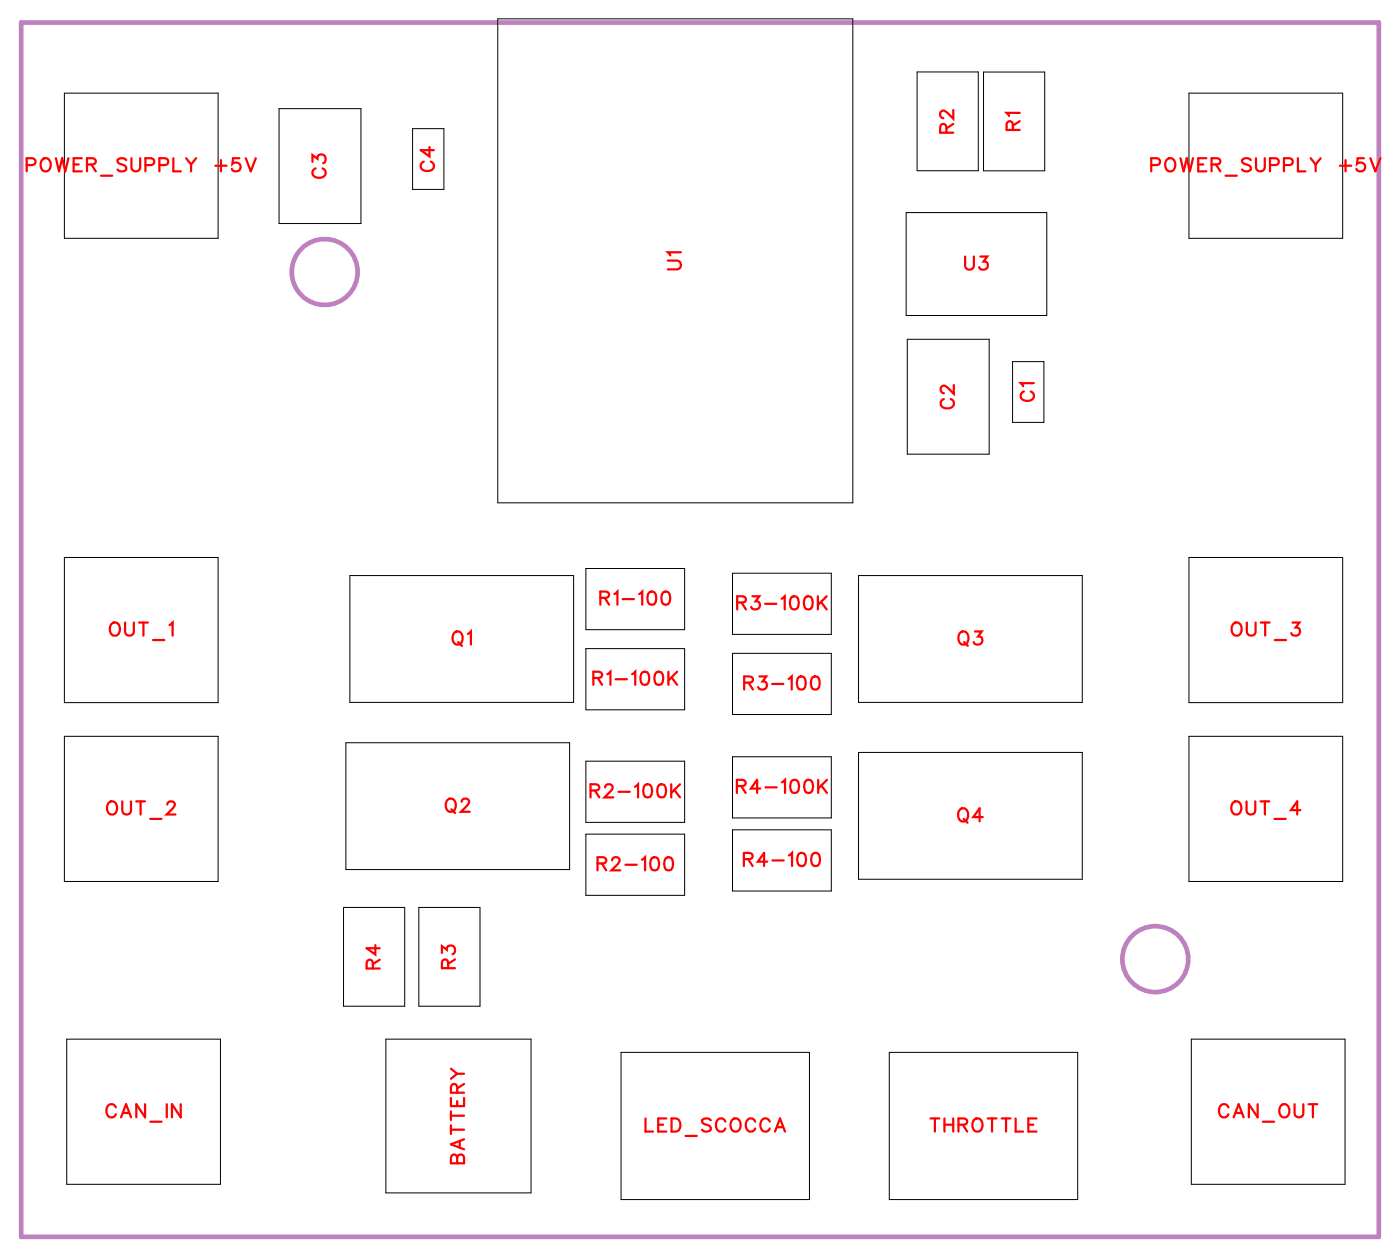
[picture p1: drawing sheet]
<svg xmlns="http://www.w3.org/2000/svg" width="76mm" height="68mm" viewBox="0 0 76 68" stroke-linecap="round" stroke-linejoin="round" font-family="sans-serif">
<g fill="none" stroke="#bf80bf" stroke-width=".25">
<path d="M1.1 1.2h73.3v65.5h-73.3z"/>
<circle cx="17.5" cy="14.7" r="1.78"/>
<circle cx="62.4" cy="51.8" r="1.78"/>
</g>
<g fill="none" stroke="#000" stroke-width=".05">
<path d="M3.5 5h8.3v7.9h-8.3zM15.1 5.9h4.4v6.2h-4.4zM22.3 6.9h1.7v3.3h-1.7zM26.9 1h19.1v26.1h-19.1zM48.9 11.5h7.6v5.5h-7.6zM49 18.3h4.4v6.2h-4.4zM49.5 3.9h3.3v5.3h-3.3zM53.1 3.9h3.3v5.3h-3.3zM54.7 19.5h1.6v3.3h-1.6zM64.2 5h8.3v7.9h-8.3zM3.5 30.1h8.3v7.8h-8.3zM3.5 39.7h8.3v7.9h-8.3z"/>
<path d="M18.9 31.1h12.1v6.8h-12.1zM31.6 30.7h5.4v3.3h-5.4zM31.6 35h5.4v3.3h-5.4zM39.5 30.9h5.4v3.3h-5.4zM39.5 35.3h5.4v3.3h-5.4zM46.3 31.1h12.1v6.8h-12.1zM64.2 30.1h8.3v7.8h-8.3zM64.2 39.7h8.3v7.9h-8.3zM3.6 56.1h8.3v7.8h-8.3zM18.5 49h3.3v5.3h-3.3zM18.7 40.1h12v6.8h-12zM20.8 56.1h7.9v8.3h-7.9z"/>
<path d="M22.6 49h3.3v5.3h-3.3zM31.6 41.1h5.4v3.3h-5.4zM31.6 45h5.4v3.3h-5.4zM33.5 56.8h10.2v7.9h-10.2zM39.5 40.8h5.4v3.3h-5.4zM39.5 44.8h5.4v3.3h-5.4zM46.3 40.6h12.1v6.9h-12.1zM48 56.8h10.2v7.9h-10.2zM64.3 56.1h8.3v7.8h-8.3z"/>
</g>
<g fill="none" stroke="#f00" stroke-width=".12">
<path d="M1.4 8.9h.4l.1-.3-.5-.1v.7M2.3 8.6a.33 .33 0 0 1 .4 .3 .33 .33 0 0 1-.4 .3l-.1-.2zM3 8.5l.2 .7 .2-.7 .1 .7 .2-.7M4 8.9h.2M4.4 8.5h-.4v.7h.4M4.7 8.9l.4-.1v-.2l-.4-.1v.7M4.9 8.9l.3 .3M5.5 9.5h.6M6.8 8.6l-.2-.1-.3 .1 .1 .2 .4 .2v.1l-.2 .1-.3-.1M7.1 8.5v.5l.2 .2 .2-.1 .1-.6M7.8 8.9h.5v-.3l-.5-.1v.7M8.6 8.9h.4v-.3l-.4-.1v.7"/>
<path d="M9.4 8.5v.7h.4M10 8.5l.3 .4v.3M10.6 8.5l-.3 .4M11.6 8.9h.6M11.9 8.6v.6M12.9 8.5h-.3l-.1 .3a.25 .25 0 0 1 .4 0 .25 .25 0 0 1 0 .4 .25 .25 0 0 1-.4-.1M13.3 8.5l.2 .7 .3-.7M16.9 8.7v-.3l.2 .2a.24 .24 0 0 1 .4-.2 .24 .24 0 0 1-.1 .4M17 9.1a.26 .26 0 0 0-.1 .3 .26 .26 0 0 0 .2 .2h.2a.26 .26 0 0 0 .3-.2 .26 .26 0 0 0-.2-.3M22.9 8.7a.26 .26 0 0 0-.2 .3 .26 .26 0 0 0 .3 .2h.1a.26 .26 0 0 0 .3-.2 .26 .26 0 0 0-.2-.3M23.2 7.9v.5l-.5-.3h.7M36 14.1h.6l.2 .2-.1 .2h-.7"/>
<path d="M36.8 13.6h-.8l.2 .2M51.1 7.2v-.4l-.2-.1-.2 .2v.3h.8M51.5 5.9v.5l-.4-.3-.2-.1-.2 .1v.1l.2 .2M51.5 6.7l-.4 .2M52.1 13.8v.6l.2 .2 .2-.1 .1-.7M52.9 13.8h.4l-.2 .3a.24 .24 0 0 1 .2 .4 .25 .25 0 0 1-.5-.1M54.7 7l-.1-.4-.1-.1-.2 .2v.3h.7M55 6.1h-.7l.2 .2M55 6.5l-.3 .3M62.1 8.9h.4l.1-.3-.5-.1v.7M63 8.6a.33 .33 0 0 1 .4 .3 .33 .33 0 0 1-.4 .3l-.1-.2zM63.7 8.5l.2 .7 .2-.7 .1 .7 .2-.7"/>
<path d="M64.7 8.9h.2M65.1 8.5h-.4v.7h.4M65.4 8.9l.4-.1v-.2l-.4-.1v.7M65.6 8.9l.3 .3M66.2 9.5h.6M67.5 8.6l-.2-.1-.3 .1 .1 .2 .4 .2v.1l-.2 .1-.3-.1M67.8 8.5v.5l.2 .2 .2-.1 .1-.6M68.5 8.9h.5v-.3l-.5-.1v.7M69.3 8.9h.4v-.3l-.4-.1v.7M70.1 8.5v.7h.4M70.7 8.5l.3 .4v.3M71.3 8.5l-.3 .4"/>
<path d="M72.3 8.9h.6M72.6 8.6v.6M73.6 8.5h-.3l-.1 .3a.25 .25 0 0 1 .4 0 .25 .25 0 0 1 0 .4 .25 .25 0 0 1-.4-.1M74 8.5l.2 .7 .3-.7M6 33.7l.1-.1a.33 .33 0 0 1 .4 .4 .33 .33 0 0 1-.4 .3l-.2-.3zM6.8 33.6v.5l.2 .2 .2-.1v-.6M7.5 33.6h.5M7.7 33.6v.7M8.3 34.5h.6M9.1 33.7l.2-.1v.7M24.5 34.2l.1-.1a.33 .33 0 0 1 .4 .3 .33 .33 0 0 1-.4 .4l-.2-.3zM24.7 34.7l.2 .2"/>
<path d="M25.3 34.2l.1-.1v.7M32 36.6h.4l.1-.2-.2-.1h-.3v.7M32.3 36.6l.2 .4M32.4 32.3l.4-.1 .1-.1-.2-.2h-.3v.7M32.6 32.3l.3 .3M32.8 36.4l.1-.1v.7M33.2 32.1l.1-.2v.7M33.2 36.7h.6M33.6 32.3h.6M34.1 36.4l.2-.1v.7M34.5 32.1l.2-.2v.7M34.7 36.3h.1a.37 .37 0 0 1 .2 .3 .37 .37 0 0 1-.2 .4 .45 .45 0 0 1-.1-.7z"/>
<path d="M35 32l.1-.1a.37 .37 0 0 1 .3 .4 .37 .37 0 0 1-.3 .3 .45 .45 0 0 1-.1-.6zM35.4 36.3h.1a.37 .37 0 0 1 .3 .3 .37 .37 0 0 1-.3 .4 .45 .45 0 0 1-.1-.7zM35.8 32l.1-.1a.37 .37 0 0 1 .3 .4 .37 .37 0 0 1-.3 .3 .45 .45 0 0 1-.1-.6zM36.1 36.3v.7M36.2 36.6l.3 .4M36.5 36.3l-.4 .4M39.8 32.5h.4l.1-.2-.2-.1h-.3v.7M40 32.5l.3 .4M40.2 36.8h.4v-.2l-.1-.1h-.3v.7M40.4 36.8l.2 .4M40.6 32.2h.4l-.2 .3a.24 .24 0 0 1 .2 .3 .25 .25 0 0 1-.5 0M41 36.5h.4l-.2 .3a.24 .24 0 0 1 .1 .4 .24 .24 0 0 1-.4-.1"/>
<path d="M41.3 32.6h.6M41.7 36.9h.6M42.2 32.3l.2-.1v.7M42.6 36.6l.1-.1v.7M42.7 32.2h.1a.37 .37 0 0 1 .3 .3 .37 .37 0 0 1-.3 .4 .45 .45 0 0 1-.1-.7zM43.1 36.5h.1a.37 .37 0 0 1 .3 .4 .37 .37 0 0 1-.3 .3 .45 .45 0 0 1-.1-.7zM43.5 32.2h.1a.37 .37 0 0 1 .3 .3 .37 .37 0 0 1-.3 .4 .45 .45 0 0 1-.1-.7zM43.9 36.5h.1a.37 .37 0 0 1 .2 .4 .37 .37 0 0 1-.2 .3 .45 .45 0 0 1-.1-.7zM44.1 32.2v.7M44.3 32.5l.3 .4M44.6 32.2l-.5 .5M50.9 21.5a.26 .26 0 0 0-.1 .3 .26 .26 0 0 0 .2 .2h.2a.26 .26 0 0 0 .3-.2 .26 .26 0 0 0-.2-.3"/>
<path d="M51.5 20.8v.5l-.4-.4-.2-.1-.1 .1v.2l.1 .1M51.8 34.2l.1-.1a.33 .33 0 0 1 .4 .3 .33 .33 0 0 1-.4 .4l-.2-.3zM52 34.7l.2 .2M52.6 34.1h.4l-.2 .3a.24 .24 0 0 1 .2 .3 .24 .24 0 0 1-.4 0M55.3 21.1a.26 .26 0 0 0-.2 .3 .26 .26 0 0 0 .3 .2h.1a.26 .26 0 0 0 .3-.2 .26 .26 0 0 0-.2-.3M55.8 20.7h-.7l.1 .1M66.5 33.7l.1-.1a.33 .33 0 0 1 .4 .4 .33 .33 0 0 1-.4 .3l-.1-.3zM67.3 33.6v.5l.2 .2 .2-.1 .1-.6M68.1 33.6h.4M68.3 33.6v.7M68.8 34.5h.6M69.8 33.6h.3l-.2 .3a.24 .24 0 0 1 .2 .4 .24 .24 0 0 1-.4-.1"/>
<path d="M5.8 43.4l.1-.1a.33 .33 0 0 1 .4 .3 .33 .33 0 0 1-.4 .3l-.1-.2zM6.3 59.8a.26 .26 0 0 0-.3-.2 .26 .26 0 0 0-.3 .3v.1a.26 .26 0 0 0 .3 .3 .26 .26 0 0 0 .3-.2M6.6 43.2v.6l.2 .2 .2-.1 .1-.7M7.4 43.2h.4M7.6 43.2v.8M7.8 59.6v.7l-.4-.7v.7M8.1 44.2h.6M9 59.6v.7M9 43.4l.2-.2h.1l.1 .2-.1 .2-.3 .4h.5M9.8 59.6v.7l-.5-.7v.7M20.1 52.3v-.4l-.2-.1-.1 .2v.3h.7M20.3 51v.5l-.5-.3h.7"/>
<path d="M20.5 51.8l-.4 .2M23.9 51.4v-.3l.2 .2a.24 .24 0 0 1 .4-.2 .24 .24 0 0 1-.1 .4M24.1 43.2l.1-.1a.33 .33 0 0 1 .4 .4 .33 .33 0 0 1-.4 .3l-.1-.3zM24.2 52.3v-.5h-.2l-.1 .1v.4h.7M24.3 59.3v.4h.7v-.4M24.3 60v.4M24.3 57.7l.4 .2M24.4 43.7l.2 .2M24.6 51.8l-.4 .2M24.7 59l-.1-.4-.2-.1-.1 .5h.7M24.7 59.4v.3M24.9 43.3l.1-.2h.2l.1 .1-.1 .3-.3 .3h.5"/>
<path d="M25 57.9h-.3l-.4 .3M25 58.5l-.3 .2M31.9 42.7l.4-.1v-.1l-.1-.2h-.3v.7M32.1 42.7l.2 .3M32.3 46.6h.4v-.2l-.1-.1h-.3v.7M32.5 46.6l.2 .4M32.7 42.5l.1-.2h.1l.2 .2-.1 .2-.4 .3h.5M33 46.4l.2-.1h.1l.1 .1-.1 .2-.3 .4h.5M33.4 42.7h.6M33.8 46.7h.6M34.3 42.5l.1-.2v.7M34.6 46.4l.2-.1v.7"/>
<path d="M34.8 42.4l.1-.1a.37 .37 0 0 1 .3 .4 .37 .37 0 0 1-.3 .3 .45 .45 0 0 1-.1-.6zM35.2 46.3h.1a.37 .37 0 0 1 .3 .3 .37 .37 0 0 1-.3 .4 .45 .45 0 0 1-.1-.7zM35.6 42.4l.1-.1a.37 .37 0 0 1 .3 .4 .37 .37 0 0 1-.3 .3 .45 .45 0 0 1-.1-.6zM36 46.3h.1a.37 .37 0 0 1 .2 .3 .37 .37 0 0 1-.2 .4 .45 .45 0 0 1-.1-.7zM36.2 42.3v.7M36.4 42.6l.3 .4M36.7 42.3l-.5 .5M39.8 42.4h.4v-.2l-.1-.1h-.3v.7M40 42.4l.2 .4M40.2 46.4l.4-.1v-.1l-.1-.2h-.3v.7M40.4 46.4l.2 .3M41 42.6h-.5l.4-.5v.7"/>
<path d="M41.3 42.5h.6M41.4 46.5h-.5l.3-.5v.7M41.7 46.4h.6M42.2 42.2l.2-.1v.7M42.6 46.2l.1-.2v.7M42.8 42.1h.1a.37 .37 0 0 1 .2 .3 .37 .37 0 0 1-.2 .4 .45 .45 0 0 1-.1-.7zM43.1 46.1l.1-.1a.37 .37 0 0 1 .3 .4 .37 .37 0 0 1-.3 .3 .45 .45 0 0 1-.1-.6zM43.5 42.1h.1a.37 .37 0 0 1 .3 .3 .37 .37 0 0 1-.3 .4 .45 .45 0 0 1-.1-.7zM43.9 46.1l.1-.1a.37 .37 0 0 1 .3 .4 .37 .37 0 0 1-.3 .3 .45 .45 0 0 1-.1-.6zM44.2 42.1v.7M44.3 42.4l.3 .4M44.6 42.1l-.4 .5"/>
<path d="M51.8 43.7a.33 .33 0 0 1 .5 .3 .33 .33 0 0 1-.5 .3l-.1-.2zM52 44.2l.2 .2M53 44.1h-.5l.4-.5v.7M66.3 59.8a.26 .26 0 0 0-.3-.2 .26 .26 0 0 0-.2 .3v.1a.26 .26 0 0 0 .2 .3 .26 .26 0 0 0 .3-.2M66.5 43.4l.1-.1a.33 .33 0 0 1 .4 .3 .33 .33 0 0 1-.4 .3l-.1-.2zM67.3 43.2v.6l.2 .2 .2-.1 .1-.7M67.9 59.6v.7l-.5-.7v.7M68 43.2h.5M68.3 43.2v.8M68.8 44.2h.6M69.2 59.6a.33 .33 0 0 1 .4 .3 .33 .33 0 0 1-.4 .4l-.1-.3zM69.9 59.6v.5l.2 .2 .2-.1v-.6"/>
<path d="M70.2 43.7h-.5l.3-.5v.8M70.6 59.6h.5M70.9 59.6v.7M6.5 60.3l.3-.7 .3 .7M6.6 60.1h.4M8.1 60.5h.6M24.3 61h.7M24.3 60.7v.5M24.3 60.2h.7M24.7 62.5l-.2-.2h-.1l-.1 .5h.7v-.3l-.1-.2-.2 .1v.4M24.8 61.6v.3M25 61.5l-.7 .3 .7 .2"/>
<path d="M34.8 60.4v.7h.4M35.5 60.7h.3M36 60.4h-.5v.7h.5M36.2 60.4h.3a.38 .38 0 0 1 .2 .3 .38 .38 0 0 1-.2 .4h-.3zM37 61.3h.6M38.4 60.5l-.2-.1-.3 .1 .1 .1 .4 .3v.1l-.2 .1-.3-.1M39.2 60.5a.26 .26 0 0 0-.3-.1 .26 .26 0 0 0-.3 .2v.2a.26 .26 0 0 0 .3 .3 .26 .26 0 0 0 .3-.2M39.5 60.5l.1-.1a.33 .33 0 0 1 .4 .3 .33 .33 0 0 1-.4 .3l-.2-.2zM40.8 60.5a.26 .26 0 0 0-.3-.1 .26 .26 0 0 0-.2 .2v.2a.26 .26 0 0 0 .2 .3 .26 .26 0 0 0 .3-.2M41.5 60.5a.26 .26 0 0 0-.2-.1 .26 .26 0 0 0-.3 .2v.2a.26 .26 0 0 0 .3 .3 .26 .26 0 0 0 .2-.2M41.8 61.1l.3-.7 .3 .7M41.9 60.8h.4"/>
<path d="M50.2 60.4h.5M50.5 60.4v.7M51 60.7h.5M51 60.4v.7M51.5 60.4v.7M51.7 60.7h.4l.1-.3h-.5v.7M52 60.7l.2 .4M52.6 60.5v-.1a.33 .33 0 0 1 .4 .3 .33 .33 0 0 1-.4 .3l-.1-.2zM53.3 60.4h.5M53.5 60.4v.7M54.1 60.4h.4M54.3 60.4v.7"/>
<path d="M54.8 60.4v.7h.4M55.5 60.7h.3M55.9 60.4h-.4v.7h.4M66.6 60.3l.3-.7 .2 .7M66.7 60.1h.3M68.2 60.5h.6"/>
</g>
<g font-size="1.2" fill="#fff">
<text x="1.4" y="9.5">POWER_SUPPLY +5V</text>
<text x="17.9" y="9.7" transform="rotate(-90 17.9 9.7)">C3</text>
<text x="23.7" y="9.3" transform="rotate(-90 23.7 9.3)">C4</text>
<text x="51.8" y="7.2" transform="rotate(-90 51.8 7.2)">R2</text>
<text x="55.3" y="7.1" transform="rotate(-90 55.3 7.1)">R1</text>
<text x="62.1" y="9.5">POWER_SUPPLY +5V</text>
<text x="37" y="14.6" transform="rotate(-90 37 14.6)">U1</text>
<text x="52" y="14.9">U3</text>
<text x="51.8" y="22.1" transform="rotate(-90 51.8 22.1)">C2</text>
<text x="56.1" y="21.7" transform="rotate(-90 56.1 21.7)">C1</text>
<text x="5.9" y="34.6">OUT_1</text>
<text x="24.4" y="35.1">Q1</text>
<text x="32.3" y="32.9">R1-100</text>
<text x="39.7" y="33.2">R3-100K</text>
<text x="51.7" y="35.1">Q3</text>
<text x="66.4" y="34.6">OUT_3</text>
<text x="32" y="37.3">R1-100K</text>
<text x="40.1" y="37.5">R3-100</text>
<text x="5.7" y="44.3">OUT_2</text>
<text x="24" y="44.1">Q2</text>
<text x="31.8" y="43.3">R2-100K</text>
<text x="32.2" y="47.3">R2-100</text>
<text x="39.7" y="43.1">R4-100K</text>
<text x="40.1" y="47">R4-100</text>
<text x="51.7" y="44.6">Q4</text>
<text x="66.4" y="44.3">OUT_4</text>
<text x="20.8" y="52.3" transform="rotate(-90 20.8 52.3)">R4</text>
<text x="24.9" y="52.3" transform="rotate(-90 24.9 52.3)">R3</text>
<text x="5.7" y="60.6">CAN_IN</text>
<text x="25.3" y="62.8" transform="rotate(-90 25.3 62.8)">BATTERY</text>
<text x="34.8" y="61.4">LED_SCOCCA</text>
<text x="50.2" y="61.4">THROTTLE</text>
<text x="65.7" y="60.6">CAN_OUT</text>
</g>
</svg>
